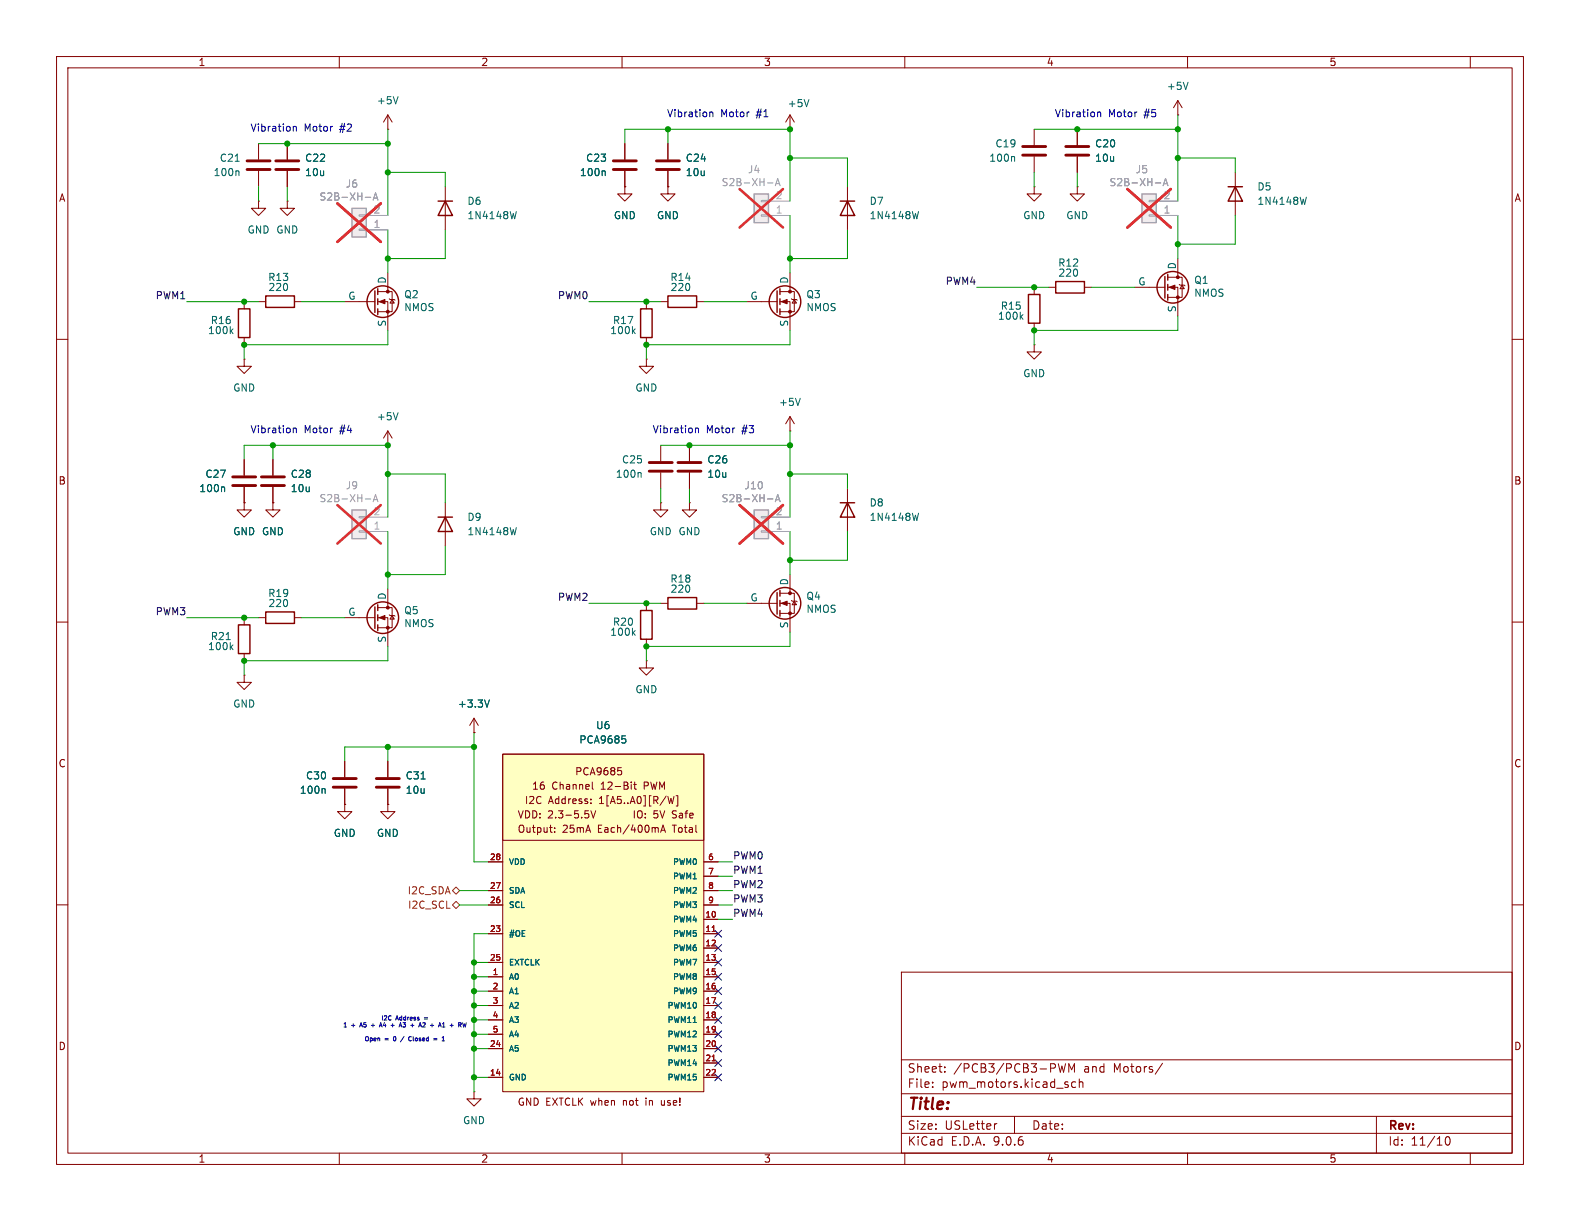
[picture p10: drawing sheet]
<svg xmlns="http://www.w3.org/2000/svg" width="279mm" height="216mm" viewBox="0 0 279 216" stroke-linecap="round" stroke-linejoin="round" font-family="sans-serif">
<g fill="none" stroke="#840000" stroke-width=".18">
<path d="M10 10h259.4v195.9h-259.4zM12 12h255.4v191.9h-255.4zM60 10v2M110 10v2M160 10v2M210 10v2M260 10v2M10 60h2M267.4 60h2M10 110h2M267.4 110h2M10 160h2"/>
<path d="M159.4 171.9h108v32h-108zM267.4 160h2M159.4 197.4h108M159.4 193.4h108M159.4 187.4h108M164.9 192.1v.2M164.9 191.4v.1M167.1 189.4v.2M167.1 188.7v.1M176.3 198.7l-.3 .1M179.4 197.4v3M187.1 188.1l.4 1.5 .3-1.1 .3 1.1 .3-1.5"/>
<path d="M188.9 191.9v.3M189 189.6v-1.5l.5 1.1 .5-1.1v1.5M190.2 191.4l-.4-.1-.3 .3v.4l.1 .2h.6M190.9 191.4l.2-.1 .3 .1 .1 .9M190.9 190.8v1.5M205.6 188l-1.3 1.9M243.4 197.4v6.5M60 203.9v2M110 203.9v2M159.4 200.4h108M160 203.9v2M210 203.9v2"/>
<path d="M255.7 201.1l.2-.1a.81 .81 0 0 1 .6 .6 .81 .81 0 0 1-.3 .8l-.1 .1a.81 .81 0 0 1-.4-1.4zM260 203.9v2"/>
</g>
<path d="M62.2 36.8h2.6v5.1h-2.6z" fill="#f0f0f0"/>
<path d="M62.2 36.8h2.6v5.1h-2.6z" fill="none" stroke="#a1a1a1" stroke-width=".25"/>
<path d="M63.5 38h1.3v.2h-1.3zM64.8 38.1h3.8M63.5 40.5h1.3v.3h-1.3zM64.8 40.6h3.8" fill="none" stroke="#a1a1a1" stroke-width=".18"/>
<path d="M64.6 34.9h1M66 35.4l.4-1.3 .4 1.3M66.1 35h.6" fill="none" stroke="#989898" stroke-width=".18"/>
<path d="M59.7 36l7.6 6.8M67.3 36l-7.6 6.8" fill="none" stroke="#e12e31" stroke-width=".46"/>
<path d="M41.1 84.3h4.1M41.1 85.9h4.1" fill="none" stroke="#840000" stroke-width=".51"/>
<g fill="none" stroke="#840000" stroke-width=".18">
<path d="M185.4 50.8h1.3M191.8 50.8h1.2M43.2 63.5v1.3h1.2l-1.2 1.2-1.3-1.2h1.3M43.2 63.5h.1M68.6 78.7h.1M68.6 76.2l-.8 1.3M68.6 76.2l.7 1.3M68.6 76.2v2.5M43.2 88.9v1.3h1.2l-1.2 1.2-1.3-1.2h1.3M43.2 88.9h.1M43.2 81.3v2.8M43.2 86.1v2.8"/>
<path d="M43.2 119.4v1.3h1.2l-1.2 1.2-1.3-1.2h1.3M43.2 119.4h.1M43.2 109.2v1.3M43.2 115.6v1.2"/>
</g>
<path d="M70.4 73l-.4 1.2M39.5 86.1l.2 .2v.6M40 113.1h.7M40.8 114.4l.4 .5M41.2 114l-.5 .5" fill="none" stroke="#006464" stroke-width=".18"/>
<path d="M186.7 49.8h5.1v2h-5.1zM42.2 110.5h2v5.1h-2z" fill="none" stroke="#840000" stroke-width=".25"/>
<path d="M62.2 90.2h2.6v5.1h-2.6z" fill="#f0f0f0"/>
<path d="M62.2 90.2h2.6v5.1h-2.6z" fill="none" stroke="#a1a1a1" stroke-width=".25"/>
<path d="M63.5 93.9h1.3v.2h-1.3zM63.5 91.3h1.3v.3h-1.3zM64.8 94h3.8M64.8 91.4h3.8" fill="none" stroke="#a1a1a1" stroke-width=".18"/>
<path d="M64.6 88.2h1M66 88.7l.4-1.3 .4 1.3M66.1 88.4h.6" fill="none" stroke="#989898" stroke-width=".18"/>
<path d="M59.7 89.3l7.6 6.8M67.3 89.3l-7.6 6.8" fill="none" stroke="#e12e31" stroke-width=".46"/>
<g fill="none" stroke="#840000" stroke-width=".25">
<path d="M42.2 54.6h2v5.1h-2zM66.3 51.4v3.8M66.8 51.1v1M66.8 52.8v1M66.8 54.6v1M137.4 51.4v3.8M137.9 51.1v1M137.9 52.8v1M137.9 54.6v1"/>
<circle cx="67.7" cy="53.3" r="2.79"/>
<circle cx="138.8" cy="53.3" r="2.79"/>
</g>
<g fill="none" stroke="#840000" stroke-width=".18">
<path d="M118.1 33v1.3h1.3l-1.3 1.3-1.3-1.3h1.3M118.1 33h.1M118.1 25.4v2.8M118.1 30.2v2.8M139.7 22.9h.1M139.7 20.3v2.6M139.7 20.3l-.8 1.3M139.7 20.3l.8 1.3M190.5 33v1.3h1.3l-1.3 1.3-1.3-1.3h1.3M190.5 33h.1M190.5 22.9v2.8M190.5 27.7v2.8"/>
<path d="M43.2 53.3v1.3M43.2 59.7v1.3M61 53.3h5.3M66.8 51.6h2.5v3.5h-2.5M66.8 53.3h1.8v5.1M68.6 48.3v3.3M68.8 52.8l.2 .2h.7l.1 .1M69.3 53l.4 .6h-.7zM132.1 53.3h5.3M137.9 51.6h2.6v3.5h-2.6M137.9 53.3h1.8v5.1M139.7 48.3v3.3"/>
<path d="M140 52.8l.1 .2h.7l.2 .1M140.5 53l.3 .6h-.7zM114.3 63.5v1.3h1.3l-1.3 1.2-1.3-1.2h1.3M114.3 63.5h.1M121.9 78.7v2.8M139.7 76.2h.1M139.7 73.7v2.5M139.7 73.7l-.8 1.2M139.7 73.7l.8 1.2M121.9 83.6v2.8M61 134.6v2.8M61 139.4v2.8"/>
<path d="M61 142.2v1.3h1.2l-1.2 1.3-1.3-1.3h1.3M61 142.2h.1M83.8 193v1.3h1.3l-1.3 1.3-1.3-1.3h1.3M83.8 193h.1"/>
</g>
<g fill="#840000" stroke="#840000" stroke-width=".18">
<path d="M138.2 53.3l1-.3v.7z"/>
<path d="M67.1 53.3l1-.3v.7z"/>
<circle cx="139.7" cy="51.6" r=".25"/>
<circle cx="139.7" cy="55.1" r=".25"/>
<circle cx="68.6" cy="51.6" r=".25"/>
<circle cx="68.6" cy="55.1" r=".25"/>
</g>
<path d="M143.1 17.6l-.5 1.3M40.8 58.5l.4 .5M41.2 58.2l-.5 .4M141.5 70.4l-.4 1.3M57.3 139.4l.2 .2v.7" fill="none" stroke="#006464" stroke-width=".18"/>
<path d="M116.1 28.4h4M116.1 30h4M188.5 25.9h4M188.5 27.4h4M119.9 81.8h4.1M119.9 83.3h4.1M58.9 137.7h4.1M58.9 139.2h4.1" fill="none" stroke="#840000" stroke-width=".51"/>
<path d="M201.9 34.3h2.6v5.1h-2.6z" fill="#f0f0f0"/>
<path d="M201.9 34.3h2.6v5.1h-2.6z" fill="none" stroke="#a1a1a1" stroke-width=".25"/>
<path d="M203.2 38h1.3v.2h-1.3zM203.2 35.4h1.3v.3h-1.3zM204.5 38.1h3.8M204.5 35.6h3.8" fill="none" stroke="#a1a1a1" stroke-width=".18"/>
<path d="M204.3 32.4h1M205.7 32.8l.4-1.2 .4 1.2M205.8 32.5h.6" fill="none" stroke="#989898" stroke-width=".18"/>
<path d="M199.4 33.4l7.6 6.8M207 33.4l-7.6 6.8" fill="none" stroke="#e12e31" stroke-width=".46"/>
<path d="M108.5 28.4h4M108.5 30h4M180.8 25.9h4.1M180.8 27.4h4.1" fill="none" stroke="#840000" stroke-width=".51"/>
<g fill="none" stroke="#840000" stroke-width=".18">
<path d="M208.3 17.8v2.5M208.3 17.8l-.8 1.3M208.3 17.8l.7 1.3M110.5 25.4v2.8M110.5 30.2v2.8M149.9 33v7.6M182.9 33v1.3h1.2l-1.2 1.3-1.3-1.3h1.3M182.9 33h.1M182.9 22.9v2.8M182.9 27.7v2.8M208.3 20.3h.1M218.4 30.5v7.6"/>
<path d="M114.3 53.3v1.3M114.3 59.7v1.3M182.9 50.8v1.3M182.9 57.2v1.2M200.7 50.8h5.3M206.5 49h2.5v3.6h-2.5M206.5 50.8h1.8v5.1M208.3 45.7v3.3M208.5 50.3l.2 .1h.7l.1 .1M209 50.4l.4 .7h-.7zM182.9 61v1.2h1.2l-1.2 1.3-1.3-1.3h1.3M182.9 61h.1"/>
<path d="M78.7 88.9v7.6M45.7 109.2h1.3M52.1 109.2h1.2M61 109.2h5.3M66.8 107.4h2.5v3.6h-2.5M66.8 109.2h1.8v5.1M68.6 104.1v3.3M68.8 108.7l.2 .1h.7l.1 .2M69.3 108.8l.4 .7h-.7z"/>
</g>
<path d="M210.1 14.5l-.4 1.3M106.8 30.2l.2 .2v.7M162.4 37.4l-.3 1.3M179.2 27.7l.2 .2v.6M231 34.9l-.3 1.2M112 58.5l.3 .5M112.3 58.2l-.5 .4M180.5 56l.4 .5M180.9 55.6l-.5 .5M91.3 93.3l-.3 1.3" fill="none" stroke="#006464" stroke-width=".18"/>
<g fill="none" stroke="#840000" stroke-width=".25">
<path d="M148.6 35.6h2.5M149.9 35.6l1.2 2.5h-2.5zM217.2 33h2.5M218.4 33l1.3 2.6h-2.5zM113.3 54.6h2v5.1h-2zM181.9 52.1h2v5.1h-2zM206 48.9v3.8M206.5 48.5v1M206.5 50.3v1M206.5 52.1v1M77.5 91.4h2.5M78.7 91.4l1.3 2.6h-2.5z"/>
<path d="M47 108.2h5.1v2h-5.1zM66.3 107.3v3.8M66.8 106.9v1.1M66.8 108.7v1M66.8 110.5v1"/>
<circle cx="207.4" cy="50.8" r="2.79"/>
<circle cx="67.7" cy="109.2" r="2.79"/>
</g>
<g fill="#840000" stroke="#840000" stroke-width=".18">
<path d="M206.8 50.8l1-.4v.8z"/>
<path d="M67.1 109.2l1-.4v.8z"/>
<circle cx="208.3" cy="49" r=".25"/>
<circle cx="208.3" cy="52.6" r=".25"/>
<circle cx="68.6" cy="107.4" r=".25"/>
<circle cx="68.6" cy="111" r=".25"/>
</g>
<path d="M88.9 133.4h35.6v59.6h-35.6z" fill="#ffffc2"/>
<g fill="none" stroke="#840000" stroke-width=".18">
<path d="M45.7 35.6v1.2h1.3l-1.3 1.3-1.3-1.3h1.3M45.7 35.6h.1M50.8 35.6v1.2h1.3l-1.3 1.3-1.3-1.3h1.3M50.8 35.6h.1M68.6 22.9h.1M68.6 20.3l-.8 1.3M68.6 20.3l.7 1.3M68.6 20.3v2.6M78.7 33v7.6M110.5 33v1.3h1.3l-1.3 1.3-1.3-1.3h1.3M110.5 33h.1M45.7 53.3h1.3"/>
<path d="M52.1 53.3h1.2M116.8 88.9v1.3h1.3l-1.3 1.2-1.2-1.2h1.2M116.8 88.9h.1M121.9 88.9v1.3h1.3l-1.3 1.2-1.3-1.2h1.3M121.9 88.9h.1M149.9 86.4v7.6M114.3 116.8v1.3h1.3l-1.3 1.3-1.3-1.3h1.3M114.3 116.8h.1M116.8 106.7h1.3M123.2 106.7h1.3M83.8 129.5h.1M83.8 127l-.7 1.3"/>
<path d="M83.8 127l.8 1.3M83.8 127v2.5M88.9 133.4h35.6v15.2h-35.6zM88.9 133.4h35.6v59.6h-35.6zM104.7 138.3v1.1l.2 .2M109.3 135.7h.6M109.7 136.2l.2 .3v.3l-.2 .2M111.6 138.3v.1M111.6 138.7v.9M112.1 138.7h.4M112.2 138.3v1.1l.3 .2M86.4 152.4h2.5"/>
<path d="M86.4 157.5h2.5M98.1 147.1v.1M98.1 146.4v.1M104.1 144v.5M104.5 142v.1M104.5 141.3v.1M104.5 143.4l.4 1.2 .4-1.2M116.8 147.2l.5-1.3 .4 1.3M117 146.8h.6M118.1 140.8l.3 1.3 .2-.9 .3 .9 .3-1.3M119.6 140.7h.3v1.8h-.3M124.5 152.4h2.5"/>
<path d="M124.5 157.5h2.5M124.5 154.9h2.5M86.4 160h2.5M86.4 165.1h2.5M86.4 170.2h2.5M86.4 172.7h2.5M86.4 175.3h2.5M86.4 177.8h2.5M124.5 160h2.5M124.5 165.1h2.5M124.5 170.2h2.5M124.5 172.7h2.5"/>
<path d="M124.5 175.3h2.5M124.5 177.8h2.5M124.5 162.6h2.5M124.5 167.6h2.5M86.4 180.3h2.5M86.4 182.9h2.5M86.4 185.4h2.5M86.4 190.5h2.5M117 194.6v.7l.1 .1M124.5 180.3h2.5M124.5 182.9h2.5M124.5 185.4h2.5"/>
<path d="M124.5 190.5h2.5M124.5 188h2.5"/>
</g>
<path d="M125.9 164.7h.6M125.9 187.6h.6" fill="none" stroke="#a90000" stroke-width=".18"/>
<path d="M70.4 17.1l-.4 1.3M91.3 37.4l-.3 1.3M162.4 90.7l-.3 1.3M86.5 123.8l-.4 1.2M110 130.1h.6M110.4 130.6l.3 .2v.3l-.3 .3" fill="none" stroke="#006464" stroke-width=".18"/>
<path d="M77.5 35.6h2.5M78.7 35.6l1.3 2.5h-2.5zM47 52.3h5.1v2.1h-5.1zM148.6 88.9h2.5M149.9 88.9l1.2 2.5h-2.5zM118.1 105.7h5.1v2h-5.1z" fill="none" stroke="#840000" stroke-width=".25"/>
<path d="M133.3 90.2h2.6v5.1h-2.6z" fill="#f0f0f0"/>
<path d="M133.3 90.2h2.6v5.1h-2.6z" fill="none" stroke="#a1a1a1" stroke-width=".25"/>
<path d="M134.6 93.9h1.3v.2h-1.3zM134.6 91.3h1.3v.3h-1.3zM135.9 94h3.8M135.9 91.4h3.8" fill="none" stroke="#a1a1a1" stroke-width=".18"/>
<path d="M135.7 88.2h1M137.1 88.7l.4-1.3 .5 1.3M137.2 88.4h.6" fill="none" stroke="#989898" stroke-width=".18"/>
<path d="M130.8 89.3l7.7 6.8M138.5 89.3l-7.7 6.8" fill="none" stroke="#e12e31" stroke-width=".46"/>
<path d="M113.3 108h2v5h-2z" fill="none" stroke="#840000" stroke-width=".25"/>
<path d="M116.8 78.7v2.8M116.8 83.6v2.8M114.3 106.7v1.3M114.3 113v1.3" fill="none" stroke="#840000" stroke-width=".18"/>
<path d="M113.2 83.6l.2 .1v.7M112 111.9l.3 .4M112.3 111.5l-.5 .5" fill="none" stroke="#006464" stroke-width=".18"/>
<path d="M114.8 81.8h4.1M114.8 83.3h4.1" fill="none" stroke="#840000" stroke-width=".51"/>
<path d="M133.3 34.3h2.6v5.1h-2.6z" fill="#f0f0f0"/>
<path d="M133.3 34.3h2.6v5.1h-2.6z" fill="none" stroke="#a1a1a1" stroke-width=".25"/>
<path d="M64.8 38.1h3.8M134.6 38h1.3v.2h-1.3zM134.6 35.4h1.3v.3h-1.3zM135.9 38.1h3.8M135.9 35.6h3.8M204.5 38.1h3.8M204.5 35.6h3.8M64.8 40.6h3.8M135.9 94h3.8M135.9 91.4h3.8" fill="none" stroke="#a1a1a1" stroke-width=".18"/>
<path d="M64.6 34.9h1M66 35.4l.4-1.3 .4 1.3M66.1 35h.6M135.7 32.4h1M137.1 32.8l.4-1.2 .5 1.2M137.2 32.5h.6M204.3 32.4h1M205.7 32.8l.4-1.2 .4 1.2M205.8 32.5h.6M135.7 88.2h1M137.1 88.7l.4-1.3 .5 1.3M137.2 88.4h.6" fill="none" stroke="#989898" stroke-width=".18"/>
<path d="M59.7 36l7.6 6.8M67.3 36l-7.6 6.8M130.8 33.4l7.7 6.8M138.5 33.4l-7.7 6.8M199.4 33.4l7.6 6.8M207 33.4l-7.6 6.8M130.8 89.3l7.7 6.8M138.5 89.3l-7.7 6.8" fill="none" stroke="#e12e31" stroke-width=".46"/>
<g fill="none" stroke="#840000" stroke-width=".25">
<path d="M118.1 52.3h5.1v2.1h-5.1zM137.4 104.8v3.8M137.9 104.4v1M137.9 106.2v1M137.9 108v1"/>
<circle cx="138.8" cy="106.7" r="2.79"/>
</g>
<g fill="none" stroke="#840000" stroke-width=".18">
<path d="M45.7 25.4v2.8M45.7 30.2v2.8M50.8 25.4v2.8M50.8 30.2v2.8M110.5 33h.1M110.5 25.4v2.8M110.5 30.2v2.8M118.1 33h.1M118.1 25.4v2.8M118.1 30.2v2.8M190.5 22.9v2.8M190.5 27.7v2.8"/>
<path d="M116.8 53.3h1.3M123.2 53.3h1.3M121.9 78.7v2.8M43.2 88.9h.1M43.2 81.3v2.8M43.2 86.1v2.8M48.3 88.9v1.3h1.2l-1.2 1.2-1.3-1.2h1.3M48.3 88.9h.1M48.3 81.3v2.8M48.3 86.1v2.8M121.9 83.6v2.8M132.1 106.7h5.3"/>
<path d="M137.9 104.9h2.6v3.6h-2.6M137.9 106.7h1.8v5.1M139.7 101.6v3.3M140 106.2l.1 .1h.7l.2 .1M140.5 106.3l.3 .6h-.7zM61 134.6v2.8M61 139.4v2.8M68.6 134.6v2.8M68.6 139.4v2.8M83.8 129.5h.1M61 142.2h.1M68.6 142.2v1.3h1.2l-1.2 1.3-1.3-1.3h1.3"/>
<path d="M68.6 142.2h.1M86.4 152.4h2.5M86.4 157.5h2.5M124.5 152.4h2.5M124.5 157.5h2.5M124.5 154.9h2.5M86.4 160h2.5M86.4 165.1h2.5M86.4 170.2h2.5M86.4 172.7h2.5M86.4 175.3h2.5M86.4 177.8h2.5"/>
<path d="M124.5 160h2.5M124.5 165.1h2.5M124.5 170.2h2.5M124.5 172.7h2.5M124.5 175.3h2.5M124.5 177.8h2.5M124.5 162.6h2.5M124.5 167.6h2.5M86.4 180.3h2.5M86.4 182.9h2.5M86.4 185.4h2.5M86.4 190.5h2.5"/>
<path d="M124.5 180.3h2.5M124.5 182.9h2.5M124.5 185.4h2.5M124.5 190.5h2.5M124.5 188h2.5"/>
</g>
<path d="M43.7 28.4h4.1M43.7 30h4.1M48.8 28.4h4M48.8 30h4M46.2 84.3h4.1M46.2 85.9h4.1M66.5 137.7h4.1M66.5 139.2h4.1" fill="none" stroke="#840000" stroke-width=".51"/>
<path d="M41.6 28.5h.7M42.1 30.2l.2 .2v.7M106.8 30.2l.2 .2v.7M39.5 86.1l.2 .2v.6M57.3 139.4l.2 .2v.7M74.5 137.7h.7M86.5 123.8l-.4 1.2M110 130.1h.6M110.4 130.6l.3 .2v.3l-.3 .3" fill="none" stroke="#006464" stroke-width=".18"/>
<g fill="#840000" stroke="#840000" stroke-width=".18">
<path d="M138.2 106.7l1-.4v.8z"/>
<circle cx="139.7" cy="104.9" r=".25"/>
<circle cx="139.7" cy="108.5" r=".25"/>
</g>
<path d="M80 157.5l.6-.7 .7 .7-.7 .6zM80 160l.6-.6 .7 .6-.7 .7z" fill="none" stroke="#725600" stroke-width=".18"/>
<g fill="none" stroke="#009600" stroke-width=".18">
<path d="M45.7 25.4h22.9M45.7 33v2.6M50.8 33v2.6M68.6 22.9v15.2M68.6 30.5h10.1v2.5M110.5 25.4v-2.5h29.2v12.7M118.1 22.9v2.5M139.7 38.1v10.2M139.7 27.9h10.2v5.1M182.9 22.9h25.4M182.9 30.5v2.5M190.5 30.5v2.5"/>
<path d="M208.3 27.9h10.1v2.6M208.3 20.3v15.3M208.3 38.1v7.6M218.4 38.1v5.1h-10.1M33 53.3h12.7M53.3 53.3h7.7M68.6 40.6v7.7M68.6 58.4v2.6h-25.4v2.5M78.7 40.6v5.1h-10.1M104.1 53.3h12.7M124.5 53.3h7.6M139.7 58.4v2.6h-25.4v2.5"/>
<path d="M149.9 40.6v5.1h-10.2M172.7 50.8h12.7M193 50.8h7.7M208.3 55.9v2.5h-25.4v2.6M48.3 78.7v2.6M116.8 78.7h22.9M139.7 76.2v15.2M43.2 81.3v-2.6h25.4v12.7M68.6 94v10.1M68.6 83.8h10.1v5.1M78.7 96.5v5.1h-10.1M116.8 86.4v2.5"/>
<path d="M121.9 86.4v2.5M139.7 94v7.6M139.7 83.8h10.2v2.6M149.9 94v5.1h-10.2M33 109.2h12.7M53.3 109.2h7.7M68.6 114.3v2.5h-25.4v2.6M104.1 106.7h12.7M124.5 106.7h7.6M139.7 111.8v2.5h-25.4v2.5M68.6 132.1v2.5M83.8 129.5v22.9h2.6"/>
<path d="M83.8 132.1h-22.8v2.5M81.3 157.5h5.1M127 157.5h2.5M127 152.4h2.5M127 154.9h2.5M81.3 160h5.1M83.8 172.7h2.6M83.8 170.2h2.6M83.8 175.3h2.6M83.8 177.8h2.6M86.4 165.1h-2.6v27.9M127 160h2.5"/>
<path d="M127 162.6h2.5M83.8 180.3h2.6M83.8 182.9h2.6M83.8 185.4h2.6M83.8 190.5h2.6"/>
</g>
<g fill="none" stroke="#000084" stroke-width=".18">
<path d="M126.4 167l1.2 1.2M126.4 164.5l1.2 1.2M126.4 179.7l1.2 1.2M126.4 174.7l1.2 1.2M126.4 172.1l1.2 1.2M126.4 169.6l1.2 1.2M126.4 177.2l1.2 1.2M127.6 167l-1.2 1.2M127.6 164.5l-1.2 1.2M127.6 179.7l-1.2 1.2M127.6 174.7l-1.2 1.2M127.6 172.1l-1.2 1.2"/>
<path d="M127.6 169.6l-1.2 1.2M127.6 177.2l-1.2 1.2M126.4 189.9l1.2 1.2M126.4 182.3l1.2 1.2M126.4 184.8l1.2 1.2M126.4 187.4l1.2 1.2M127.6 189.9l-1.2 1.2M127.6 182.3l-1.2 1.2M127.6 184.8l-1.2 1.2M127.6 187.4l-1.2 1.2"/>
</g>
<g fill="none" stroke="#0000c2" stroke-width=".18">
<path d="M125.5 19.9l.2-.1 .3 .1 .1 .7M125.5 19.8v.8M194.1 19.8v.8M194.1 19.9l.2-.1 .3 .1v.7M51.9 22.3v.9M51.9 22.5l.1-.2 .3 .1 .1 .8M51.9 75.7v.8M51.9 75.8l.1-.1h.3l.1 .8M123 75.7v.8M123 75.8l.2-.1h.3v.8M63.8 180.8l-.2 .8M65.7 181.3h.5"/>
<path d="M67.1 181.6l.2-.8 .3 .8M67.1 181.4h.4M69.1 181.3h.6M70.6 181.6l.2-.8 .3 .8M71.5 183.3l-.7 .9M71.7 180.8l-.2 .3 .2 .1v.3h-.5M72.7 183.4a.34 .34 0 0 0-.4 .3 .34 .34 0 0 0 .4 .3M74 181.6l.3-.8 .2 .8M75.1 180.8l-.3 .1M75.1 180.9l.1 .1M76.7 183.7h.6M76.7 183.9h.6"/>
<path d="M77.6 181.4h.4M77.8 180.8l.2 .8M78.2 183.5l.2-.2v.8M78.4 180.9l.1-.1v.8M79.6 181.3h.6M79.9 181v.6M81.8 180.8l.2 .8 .1-.5 .2 .5 .2-.8"/>
</g>
<path d="M125.9 164.7h.6M125.9 187.6h.6" fill="none" stroke="#a90000" stroke-width=".18"/>
<g fill="#009600" stroke="#009600" stroke-width=".18">
<circle cx="83.8" cy="185.4" r=".46"/>
<circle cx="83.8" cy="190.5" r=".46"/>
<circle cx="43.2" cy="53.3" r=".46"/>
<circle cx="43.2" cy="61" r=".46"/>
<circle cx="68.6" cy="30.5" r=".46"/>
<circle cx="68.6" cy="25.4" r=".46"/>
<circle cx="118.1" cy="22.9" r=".46"/>
<circle cx="139.7" cy="22.9" r=".46"/>
<circle cx="50.8" cy="25.4" r=".46"/>
<circle cx="68.6" cy="45.7" r=".46"/>
<circle cx="139.7" cy="78.7" r=".46"/>
<circle cx="139.7" cy="83.8" r=".46"/>
<circle cx="139.7" cy="99.1" r=".46"/>
<circle cx="121.9" cy="78.7" r=".46"/>
<circle cx="114.3" cy="114.3" r=".46"/>
<circle cx="114.3" cy="106.7" r=".46"/>
<circle cx="114.3" cy="53.3" r=".46"/>
<circle cx="114.3" cy="61" r=".46"/>
<circle cx="139.7" cy="45.7" r=".46"/>
<circle cx="139.7" cy="27.9" r=".46"/>
<circle cx="182.9" cy="50.8" r=".46"/>
<circle cx="182.9" cy="58.4" r=".46"/>
<circle cx="43.2" cy="116.8" r=".46"/>
<circle cx="68.6" cy="83.8" r=".46"/>
<circle cx="68.6" cy="101.6" r=".46"/>
<circle cx="68.6" cy="78.7" r=".46"/>
<circle cx="48.3" cy="78.7" r=".46"/>
<circle cx="43.2" cy="109.2" r=".46"/>
<circle cx="83.8" cy="180.3" r=".46"/>
<circle cx="83.8" cy="182.9" r=".46"/>
<circle cx="83.8" cy="172.7" r=".46"/>
<circle cx="83.8" cy="170.2" r=".46"/>
<circle cx="83.8" cy="132.1" r=".46"/>
<circle cx="83.8" cy="177.8" r=".46"/>
<circle cx="83.8" cy="175.3" r=".46"/>
<circle cx="68.6" cy="132.1" r=".46"/>
<circle cx="190.5" cy="22.9" r=".46"/>
<circle cx="208.3" cy="27.9" r=".46"/>
<circle cx="208.3" cy="43.2" r=".46"/>
<circle cx="208.3" cy="22.9" r=".46"/>
</g>
<text font-size="2.8" fill="#840000" x="160.4" y="196.8">Title:</text>
<g font-size="2.1" fill="#840000">
<text x="160.4" y="189.9">Sheet:</text>
<text x="168.6" y="189.9">/PCB3/PCB3-PWM</text>
<text x="191.7" y="189.9">and</text>
<text x="197.1" y="189.9">Motors/</text>
<text x="160.4" y="192.6">File:</text>
<text x="166.5" y="192.6">pwm_motors.kicad_sch</text>
<text x="160.4" y="202.8">KiCad</text>
<text x="160.4" y="200">Size:</text>
<text x="167.1" y="200">USLetter</text>
<text x="168.1" y="202.8">E.D.A.</text>
<text x="175.7" y="202.8">9.0.6</text>
<text x="182.4" y="200">Date:</text>
<text x="245.4" y="200.2">Rev:</text>
<text x="245.4" y="202.8">Id:</text>
<text x="249.5" y="202.8">11/10</text>
</g>
<g font-size="1.8" fill="#840000">
<text x="35" y="11.9">1</text>
<text x="85" y="11.9">2</text>
<text x="135" y="11.9">3</text>
<text x="185" y="11.9">4</text>
<text x="235" y="11.9">5</text>
<text x="10.3" y="35.9">A</text>
<text x="267.7" y="35.9">A</text>
<text x="10.3" y="85.9">B</text>
<text x="267.7" y="85.9">B</text>
<text x="10.3" y="135.9">C</text>
<text x="101.6" y="137.3">PCA9685</text>
<text x="267.7" y="135.9">C</text>
<text x="92.7" y="142.4">I2C</text>
<text x="94" y="139.8">16</text>
<text x="97" y="142.4">Address:</text>
<text x="97.6" y="139.8">Channel</text>
<text x="106.1" y="142.4">1[A5..A0][R/W]</text>
<text x="106.4" y="139.8">12-Bit</text>
<text x="114.1" y="139.8">PWM</text>
<text x="91.4" y="144.9">VDD: 2.3-5.5V</text>
<text x="91.4" y="147.5">Output:</text>
<text x="99.5" y="147.5">25mA</text>
<text x="105.8" y="147.5">Each/400mA</text>
<text x="111.8" y="144.9">IO:</text>
<text x="115.5" y="144.9">5V</text>
<text x="118.9" y="144.9">Safe</text>
<text x="119.3" y="147.5">Total</text>
<text x="10.3" y="185.9">D</text>
<text x="267.7" y="185.9">D</text>
<text x="91.4" y="195.7">GND EXTCLK when</text>
<text x="110.4" y="195.7">not</text>
<text x="114.6" y="195.7">in</text>
<text x="117.6" y="195.7">use!</text>
<text x="35" y="205.8">1</text>
<text x="85" y="205.8">2</text>
<text x="135" y="205.8">3</text>
<text x="185" y="205.8">4</text>
<text x="235" y="205.8">5</text>
</g>
<g font-size="1.8" fill="#006464">
<text x="206.2" y="16.1">+5V</text>
<text x="66.5" y="18.6">+5V</text>
<text x="139.2" y="19.2">+5V</text>
<text x="38.8" y="28.8">C21</text>
<text x="53.9" y="28.8">C22</text>
<text x="103.5" y="28.8">C23</text>
<text x="121.2" y="28.8">C24</text>
<text x="174.8" y="28.8">100n</text>
<text x="175.9" y="26.3">C19</text>
<text x="193.6" y="26.3">C20</text>
<text x="193.6" y="28.8">10u</text>
<text x="37.7" y="31.3">100n</text>
<text x="53.9" y="31.3">10u</text>
<text x="102.5" y="31.3">100n</text>
<text x="121.2" y="31.3">10u</text>
<text x="222.3" y="33.9">D5</text>
<text x="43.7" y="41.5">GND GND</text>
<text x="82.6" y="36.4">D6</text>
<text x="82.6" y="39">1N4148W</text>
<text x="108.5" y="39">GND</text>
<text x="116.1" y="39">GND</text>
<text x="153.7" y="36.4">D7</text>
<text x="153.7" y="39">1N4148W</text>
<text x="180.8" y="39">GND</text>
<text x="188.5" y="39">GND</text>
<text x="222.3" y="36.4">1N4148W</text>
<text x="187" y="47.3">R12</text>
<text x="208" y="47.7" transform="rotate(-90 208 47.7)">D</text>
<text x="47.3" y="49.9">R13</text>
<text x="47.4" y="51.7">220</text>
<text x="61.5" y="53.1">G</text>
<text x="68.3" y="50.3" transform="rotate(-90 68.3 50.3)">D</text>
<text x="71.4" y="52.9">Q2</text>
<text x="118.4" y="49.9">R14</text>
<text x="118.5" y="51.7">220</text>
<text x="132.6" y="53.1">G</text>
<text x="139.4" y="50.3" transform="rotate(-90 139.4 50.3)">D</text>
<text x="142.5" y="52.9">Q3</text>
<text x="187.1" y="49.1">220</text>
<text x="201.2" y="50.5">G</text>
<text x="211.1" y="52.7">NMOS</text>
<text x="211.1" y="50.4">Q1</text>
<text x="36.7" y="59.3">100k</text>
<text x="37.2" y="57.5">R16</text>
<text x="68.3" y="57.9" transform="rotate(-90 68.3 57.9)">S</text>
<text x="71.4" y="55.2">NMOS</text>
<text x="107.8" y="59.3">100k</text>
<text x="108.3" y="57.5">R17</text>
<text x="139.4" y="57.9" transform="rotate(-90 139.4 57.9)">S</text>
<text x="142.5" y="55.2">NMOS</text>
<text x="176.4" y="56.7">100k</text>
<text x="176.9" y="55">R15</text>
<text x="208" y="55.3" transform="rotate(-90 208 55.3)">S</text>
<text x="41.1" y="69.4">GND</text>
<text x="112.3" y="69.4">GND</text>
<text x="137.7" y="72">+5V</text>
<text x="180.8" y="66.9">GND</text>
<text x="66.5" y="74.5">+5V</text>
<text x="109.9" y="82.1">C25</text>
<text x="125" y="82.1">C26</text>
<text x="35.1" y="87.2">100n</text>
<text x="36.2" y="84.7">C27</text>
<text x="51.3" y="84.7">C28</text>
<text x="51.3" y="87.2">10u</text>
<text x="108.8" y="84.7">100n</text>
<text x="125" y="84.7">10u</text>
<text x="153.7" y="89.8">D8</text>
<text x="41.1" y="94.8">GND GND</text>
<text x="82.6" y="92.3">D9</text>
<text x="82.6" y="94.8">1N4148W</text>
<text x="114.8" y="94.8">GND GND</text>
<text x="153.7" y="92.3">1N4148W</text>
<text x="47.3" y="105.8">R19</text>
<text x="47.4" y="107.5">220</text>
<text x="68.3" y="106.1" transform="rotate(-90 68.3 106.1)">D</text>
<text x="118.4" y="103.2">R18</text>
<text x="118.5" y="105">220</text>
<text x="132.6" y="106.4">G</text>
<text x="139.4" y="103.6" transform="rotate(-90 139.4 103.6)">D</text>
<text x="142.5" y="106.3">Q4</text>
<text x="37.2" y="113.4">R21</text>
<text x="61.5" y="109">G</text>
<text x="68.3" y="113.7" transform="rotate(-90 68.3 113.7)">S</text>
<text x="71.4" y="111.1">NMOS</text>
<text x="71.4" y="108.8">Q5</text>
<text x="107.8" y="112.6">100k</text>
<text x="108.3" y="110.8">R20</text>
<text x="139.4" y="111.2" transform="rotate(-90 139.4 111.2)">S</text>
<text x="142.5" y="108.6">NMOS</text>
<text x="36.7" y="115.2">100k</text>
<text x="41.1" y="125.3">GND</text>
<text x="80.9" y="125.3">+3.3V</text>
<text x="112.3" y="122.8">GND</text>
<text x="102.3" y="131.7">PCA9685</text>
<text x="105.3" y="129.1">U6</text>
<text x="52.9" y="140.6">100n</text>
<text x="54" y="138">C30</text>
<text x="71.6" y="138">C31</text>
<text x="71.6" y="140.6">10u</text>
<text x="58.9" y="148.2">GND</text>
<text x="66.5" y="148.2">GND</text>
<text x="81.8" y="199">GND</text>
</g>
<g font-size="1.8" fill="#0000c2">
<text x="44.2" y="23.5">Vibration</text>
<text x="53.8" y="23.5">Motor</text>
<text x="60.2" y="23.5">#2</text>
<text x="117.9" y="20.9">Vibration</text>
<text x="127.4" y="20.9">Motor</text>
<text x="133.9" y="20.9">#1</text>
<text x="186.4" y="20.9">Vibration</text>
<text x="196" y="20.9">Motor</text>
<text x="202.4" y="20.9">#5</text>
<text x="44.2" y="76.8">Vibration</text>
<text x="53.8" y="76.8">Motor</text>
<text x="60.2" y="76.8">#4</text>
<text x="115.3" y="76.8">Vibration</text>
<text x="124.9" y="76.8">Motor</text>
<text x="131.3" y="76.8">#3</text>
</g>
<g font-size="1.8" fill="#989898">
<text x="56.4" y="35.7">S2B-XH-A</text>
<text x="61" y="33.4">J6</text>
<text x="127.5" y="33.1">S2B-XH-A</text>
<text x="132.2" y="30.8">J4</text>
<text x="196.1" y="33.1">S2B-XH-A</text>
<text x="200.7" y="30.8">J5</text>
<text x="56.4" y="89">S2B-XH-A</text>
<text x="61" y="86.7">J9</text>
<text x="127.5" y="89">S2B-XH-A</text>
<text x="131.6" y="86.7">J10</text>
</g>
<g font-size="1.8" fill="#aaa">
<text x="137.1" y="35.3">2</text>
<text x="205.7" y="35.3">2</text>
<text x="66" y="40.4">1</text>
<text x="66" y="37.8">2</text>
<text x="137.1" y="37.8">1</text>
<text x="205.7" y="37.8">1</text>
<text x="66" y="93.7">1</text>
<text x="66" y="91.2">2</text>
<text x="137.1" y="93.7">1</text>
<text x="137.1" y="91.2">2</text>
</g>
<g font-size="1.8" fill="#0f0f0f">
<text x="27.4" y="53">PWM1</text>
<text x="98.6" y="53">PWM0</text>
<text x="167.1" y="50.5">PWM4</text>
<text x="98.6" y="106.3">PWM2</text>
<text x="27.4" y="108.9">PWM3</text>
<text x="129.5" y="152.1">PWM0</text>
<text x="129.5" y="154.6">PWM1</text>
<text x="129.5" y="159.7">PWM3</text>
<text x="129.5" y="157.1">PWM2</text>
<text x="129.5" y="162.2">PWM4</text>
</g>
<g font-size="1.8" fill="#725600">
<text x="72" y="158.3">I2C_SDA</text>
<text x="72.1" y="160.9">I2C_SCL</text>
</g>
<g font-size="1.4" fill="#a90000">
<text x="86.5" y="152.1">28</text>
<text x="125.1" y="152.1">6</text>
<text x="125.1" y="154.7">7</text>
<text x="86.5" y="157.2">27</text>
<text x="86.5" y="159.8">26</text>
<text x="125.1" y="157.2">8</text>
<text x="125.1" y="159.8">9</text>
<text x="86.5" y="164.8">23</text>
<text x="124.6" y="162.3">10</text>
<text x="124.6" y="164.8">11</text>
<text x="124.6" y="167.4">12</text>
<text x="86.5" y="169.9">25</text>
<text x="87" y="172.5">1</text>
<text x="124.6" y="169.9">13</text>
<text x="124.6" y="172.5">15</text>
<text x="87" y="175">2</text>
<text x="87" y="177.5">3</text>
<text x="124.6" y="175">16</text>
<text x="124.6" y="177.5">17</text>
<text x="86.5" y="185.2">24</text>
<text x="87" y="180.1">4</text>
<text x="87" y="182.6">5</text>
<text x="124.6" y="180.1">18</text>
<text x="124.6" y="182.6">19</text>
<text x="124.6" y="185.2">20</text>
<text x="86.5" y="190.2">14</text>
<text x="124.6" y="187.7">21</text>
<text x="124.6" y="190.2">22</text>
</g>
<g font-size="1.4" fill="#006464">
<text x="89.9" y="153.1">VDD</text>
<text x="118.9" y="153.1">PWM0</text>
<text x="118.9" y="155.7">PWM1</text>
<text x="89.9" y="158.2">SDA</text>
<text x="89.9" y="160.8">SCL</text>
<text x="118.9" y="158.2">PWM2</text>
<text x="118.9" y="160.8">PWM3</text>
<text x="89.9" y="165.8">#OE</text>
<text x="118.9" y="163.3">PWM4</text>
<text x="118.9" y="165.8">PWM5</text>
<text x="89.9" y="170.9">EXTCLK</text>
<text x="89.9" y="173.5">A0</text>
<text x="118.9" y="168.4">PWM6</text>
<text x="118.9" y="170.9">PWM7</text>
<text x="118.9" y="173.5">PWM8</text>
<text x="89.9" y="176">A1</text>
<text x="89.9" y="178.5">A2</text>
<text x="117.9" y="178.5">PWM10</text>
<text x="118.9" y="176">PWM9</text>
<text x="89.9" y="181.1">A3</text>
<text x="89.9" y="183.6">A4</text>
<text x="117.9" y="181.1">PWM11</text>
<text x="117.9" y="183.6">PWM12</text>
<text x="89.9" y="186.2">A5</text>
<text x="89.9" y="191.2">GND</text>
<text x="117.9" y="186.2">PWM13</text>
<text x="117.9" y="188.7">PWM14</text>
<text x="117.9" y="191.2">PWM15</text>
</g>
<g font-size="1.1" fill="#0000c2">
<text x="60.5" y="181.9">1</text>
<text x="62.1" y="181.9">+</text>
<text x="64" y="181.9">A5</text>
<text x="64.3" y="184.3">Open</text>
<text x="66.2" y="181.9">+</text>
<text x="67.3" y="180.6">I2C</text>
<text x="68.1" y="184.3">=</text>
<text x="68.1" y="181.9">A4</text>
<text x="69.9" y="184.3">0</text>
<text x="70" y="180.6">Address</text>
<text x="70.3" y="181.9">+</text>
<text x="72.2" y="181.9">A3</text>
<text x="73.2" y="184.3">Closed</text>
<text x="74.4" y="181.9">+</text>
<text x="75.3" y="180.6">=</text>
<text x="76.3" y="181.9">A2</text>
<text x="77.9" y="184.3">=</text>
<text x="78.5" y="181.9">+</text>
<text x="80.3" y="181.9">A1</text>
</g>
</svg>
